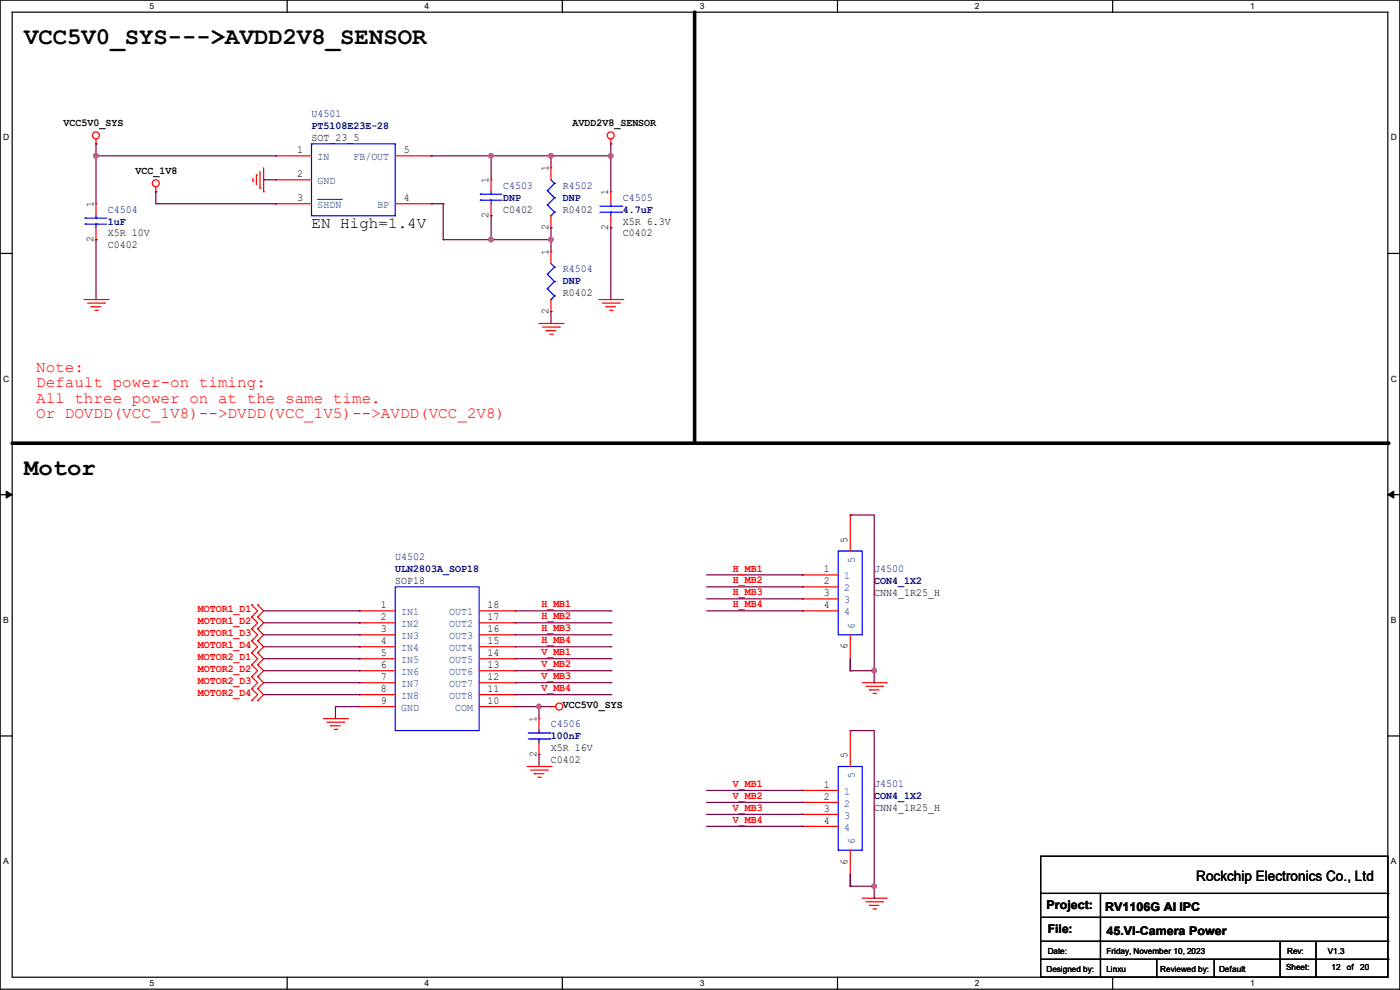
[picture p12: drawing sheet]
<svg xmlns="http://www.w3.org/2000/svg" width="297mm" height="210mm" viewBox="0 0 297 210" stroke-linecap="round" stroke-linejoin="round" font-family="sans-serif">
<path d="M0 0h297v209.8h-297zM2.6 2.6h291.8v204.7h-291.8z" fill="none" stroke="#000" stroke-width=".25"/>
<g fill="#fff">
<path d="M31.7 .3h1v2h-1z"/>
<path d="M31.7 207.6h1v1.9h-1z"/>
</g>
<path d="M60.9 0v2.6M60.9 207.3v2.5" fill="none" stroke="#000" stroke-width=".25"/>
<g fill="#fff">
<path d="M90.1 .3h1v2h-1z"/>
<path d="M90.1 207.6h1v1.9h-1z"/>
</g>
<path d="M119.3 0v2.6M119.3 207.3v2.5" fill="none" stroke="#000" stroke-width=".25"/>
<g fill="#fff">
<path d="M148.5 .3h.9v2h-.9z"/>
<path d="M148.5 207.6h.9v1.9h-.9z"/>
</g>
<path d="M177.7 0v2.6M177.7 207.3v2.5" fill="none" stroke="#000" stroke-width=".25"/>
<g fill="#fff">
<path d="M206.8 .3h1v2h-1z"/>
<path d="M206.8 207.6h1v1.9h-1z"/>
</g>
<path d="M236.1 0v2.6M236.1 207.3v2.5" fill="none" stroke="#000" stroke-width=".25"/>
<g fill="#fff">
<path d="M265.2 .3h1v2h-1z"/>
<path d="M265.2 207.6h1v1.9h-1z"/>
<path d="M.7 28.2h1.2v1.9h-1.2z"/>
<path d="M295.1 28.2h1.2v1.9h-1.2z"/>
<path d="M.7 79.3h1.2v2h-1.2z"/>
<path d="M295.1 79.3h1.2v2h-1.2z"/>
</g>
<path d="M0 53.8h2.6M294.4 53.8h2.6" fill="none" stroke="#000" stroke-width=".25"/>
<g fill="#fff">
<path d="M.7 130.5h1.2v2h-1.2z"/>
<path d="M295.1 130.5h1.1v2h-1.1z"/>
</g>
<path d="M0 104.9h2.6M294.4 104.9h2.6" fill="none" stroke="#000" stroke-width=".25"/>
<path d="M1.3 104.2l1.3 .7-1.3 .8zM294.4 104.9l1.3-.7v1.5z" fill="#000" stroke="#000" stroke-width=".21"/>
<g fill="#fff">
<path d="M.7 181.7h1.2v2h-1.2z"/>
<path d="M295.1 181.7h1.1v2h-1.1z"/>
</g>
<g fill="none" stroke="#000" stroke-width=".25">
<path d="M0 156.1h2.6M294.4 156.1h2.6M220.8 181.7h73.6v25.6h-73.6zM220.8 189.5h73.6M220.8 194.6h73.6M220.8 199.7h73.6M233.5 189.5v17.8M271.6 199.7v7.6M279.2 199.7v7.6M294.4 189.5h.1M294.4 194.6h.1M294.4 199.7h.1"/>
<path d="M220.8 203.5h73.6M233.5 207.3h.1M245.4 207.3h.1M245.4 203.5v3.8M257.6 207.3h.1M257.6 203.5v3.8M271.6 207.3h.1M279.2 207.3h.1M294.4 203.5h.1"/>
</g>
<path d="M147.4 2.6v91.4M2.6 94h291.8" fill="none" stroke="#000" stroke-width=".76"/>
<g fill="#000">
<circle cx="147.4" cy="94" r=".38"/>
<circle cx="294.4" cy="94" r=".38"/>
</g>
<g fill="none" stroke="#f00" stroke-width=".25">
<path d="M20.4 30.5h.1M20.4 29.5v1M33.1 39.7v1M53.6 38.4h.1M53.6 37.9v.5M54.4 37.1h.1M54.4 37.1v2.1M55.2 39.9h.1M55.2 36.4v3.5M55.9 35.6v5.1M58.5 33.1h.1M58.5 38.1h.1"/>
<path d="M58.5 33.1h7.6M58.5 38.1h7.6M83.9 33.1h7.6M91.5 33.1h.1M104.2 38.1h.1M104.2 38.1v2.6M116.9 35.6h.1M116.9 35.6v2.5M129.6 30.5h.1M129.6 29.5v1M20.4 43.2h.1M20.4 50.8h.1"/>
<path d="M20.4 43.2v2.6M20.4 48.3v2.5M33.1 40.7h.1M55.9 40.7h.1M58.5 43.2h.1M58.5 43.2h7.6M83.9 43.2h7.6M91.5 43.2h.1M104.2 45.8h.1M104.2 43.2v2.6M116.9 53.4h.1M116.9 48.3h.1"/>
<path d="M116.9 45.8v2.5M116.9 53.4v2.5M129.6 40.7h.1M129.6 48.3h.1M129.6 40.7v2.5M129.6 45.8v2.5M17.8 63.5h5.1M18.6 64.3h3.5M19.3 65.1h.1M19.3 65.1h2.1M20.1 65.8h.5M20.6 65.8h.1"/>
<path d="M22.1 64.3h.1M22.9 63.5h.1M114.3 68.6h5.1M115.1 69.4h3.6M115.9 70.1h.1M115.9 70.1h2M116.6 70.9h.5M116.9 66.1h.1M116.9 63.5v2.6M117.1 70.9h.1M118.7 69.4h.1M119.4 68.6h.1"/>
<path d="M127 63.5h5.1M127.8 64.3h3.6M128.6 65.1h.1M128.6 65.1h2M129.3 65.8h.5M129.8 65.8h.1M131.4 64.3h.1M132.1 63.5h.1M180.4 109.3h.1M180.4 109.3v7.6M53.4 128.3h.1M53.4 130.9h.1"/>
<path d="M53.4 133.4h.1M53.4 135.9h.1M53.4 138.5h.1M53.4 128.3l1.3 1.3-1.3 1.3M53.4 130.9l1.3 1.2-1.3 1.3M53.4 133.4l1.3 1.3-1.3 1.2M53.4 135.9l1.3 1.3-1.3 1.3M53.4 138.5l1.3 1.2-1.3 1.3M54.7 130.9h.1M54.7 128.3h.1M54.7 133.4h.1M54.7 135.9h.1"/>
<path d="M54.7 138.5h.1M54.7 128.3l1.2 1.3-1.2 1.3M54.7 130.9l1.2 1.2-1.2 1.3M54.7 133.4l1.2 1.3-1.2 1.2M54.7 135.9l1.2 1.3-1.2 1.3M54.7 138.5l1.2 1.2-1.2 1.3M76.2 129.6h.1M76.2 132.1h.1M76.2 134.7h.1M76.2 137.2h.1M76.2 139.7h.1M76.2 129.6h7.7"/>
<path d="M76.2 132.1h7.7M76.2 134.7h7.7M76.2 137.2h7.7M76.2 139.7h7.7M101.6 129.6h7.7M101.6 132.1h7.7M101.6 134.7h7.7M101.6 137.2h7.7M101.6 139.7h7.7M109.3 129.6h.1M109.3 132.1h.1M109.3 134.7h.1"/>
<path d="M109.3 137.2h.1M109.3 139.7h.1M170.2 122h.1M170.2 124.5h.1M170.2 127h.1M170.2 129.6h.1M170.2 122h7.6M170.2 124.5h7.6M170.2 127h7.6M170.2 129.6h7.6M180.4 134.7v7.6M53.4 141h.1"/>
<path d="M53.4 143.6h.1M53.4 146.1h.1M53.4 148.6h.1M53.4 141l1.3 1.3-1.3 1.3M53.4 143.6l1.3 1.2-1.3 1.3M53.4 146.1l1.3 1.3-1.3 1.2M54.7 141h.1M54.7 143.6h.1M54.7 146.1h.1M54.7 148.6h.1M54.7 141l1.2 1.3-1.2 1.3M54.7 143.6l1.2 1.2-1.2 1.3"/>
<path d="M54.7 146.1l1.2 1.3-1.2 1.2M68.6 152.4h5.1M69.4 153.2h3.5M70.1 154h.1M70.1 154h2.1M70.9 154.7h.5M71.4 154.7h.1M72.9 153.2h.1M73.7 152.4h.1M76.2 142.3h.1M76.2 144.8h.1M76.2 147.4h.1"/>
<path d="M76.2 149.9h.1M76.2 149.9h7.7M76.2 144.8h7.7M76.2 142.3h7.7M76.2 147.4h7.7M101.6 149.9h7.7M101.6 144.8h7.7M101.6 142.3h7.7M101.6 147.4h7.7M109.3 149.9h.1M109.3 142.3h.1M109.3 144.8h.1"/>
<path d="M109.3 147.4h.1M114.3 152.4h.1M114.3 152.4v2.6M114.3 157.5v2.6M116.9 149.9h.1M116.9 149.9h1M180.4 155h.1M180.4 142.3h.1M180.4 155v7.6M182.9 144.8h5.1M183.7 145.6h3.5M184.4 146.3h.1"/>
<path d="M184.4 146.3h2.1M185.2 147.1h.5M185.7 147.1h.1M187.2 145.6h.1M188 144.8h.1M111.8 162.6h5.1M112.6 163.4h3.5M113.3 164.1h.1M113.3 164.1h2.1M114.1 164.9h.5M114.3 160.1h.1M114.6 164.9h.1"/>
<path d="M116.1 163.4h.1M116.9 162.6h.1M170.2 167.7h.1M170.2 170.2h.1M170.2 172.8h.1M170.2 175.3h.1M170.2 167.7h7.6M170.2 170.2h7.6M170.2 172.8h7.6M170.2 175.3h7.6M180.4 188h.1M180.4 180.4v7.6"/>
<path d="M182.9 190.5h5.1M183.7 191.3h3.5M184.4 192.1h.1M184.4 192.1h2.1M185.2 192.8h.5M185.7 192.8h.1M187.2 191.3h.1M188 190.5h.1"/>
<circle cx="20.3" cy="28.7" r=".74"/>
<circle cx="33" cy="38.9" r=".74"/>
<circle cx="129.6" cy="28.7" r=".74"/>
<circle cx="118.6" cy="149.9" r=".74"/>
</g>
<g fill="none" stroke="#00f" stroke-width=".25">
<path d="M66.1 30.5h17.8v15.3h-17.8zM116.9 38.1l.7 .8M117.6 38.9h.1M117.6 38.9l-1.5 1.5M18.1 47.5h.1M18.1 46.3h.1M18.1 47.5h4.5M18.1 46.3h4.5M20.4 46.3h.1M20.4 47.5h.1M20.4 45.8v.5M20.4 47.5v.8"/>
<path d="M101.9 42.5h.1M101.9 41.2h.1M101.9 42.5h4.6M101.9 41.2h4.6M104.2 41.2h.1M104.2 42.5h.1M104.2 40.7v.5M104.2 42.5v.7M116.1 58.2h.1M116.1 40.4h.1M116.1 43.5h.1M116.1 58.2l1.5 1.5"/>
<path d="M116.1 40.4l1.5 1.6M116.1 43.5l1.5 1.5M116.9 45.8h.1M116.9 55.9l.7 .8M117.6 56.7h.1M117.6 59.7h.1M117.6 42h.1M117.6 45h.1M117.6 56.7l-1.5 1.5M117.6 59.7l-1.5 1.6M117.6 42l-1.5 1.5M117.6 45l-.7 .8"/>
<path d="M127.3 45h4.6M127.3 43.7h4.6M129.6 43.7h.1M129.6 45h.1M129.6 43.2v.5M129.6 45v.8M131.9 45h.1M131.9 43.7h.1M116.1 61.3h.1M116.1 61.3l1.5 1.5M116.9 63.5h.1M117.6 62.8h.1"/>
<path d="M117.6 62.8l-.7 .7M177.8 116.9h5.1v17.8h-5.1zM83.9 124.5h17.7v30.5h-17.7zM112.1 156.8h4.5M112.1 155.5h4.5M114.3 155.5h.1M114.3 156.8h.1M114.3 155v.5M114.3 156.8v.7M116.6 156.8h.1M116.6 155.5h.1M177.8 162.6h5.1v17.8h-5.1z"/>
</g>
<path d="M67.4 42.3h5M72.4 42.3h.1" fill="none" stroke="#004080" stroke-width=".21"/>
<g fill="none" stroke="#800040" stroke-width=".25">
<path d="M20.4 30.5h.1M20.4 33.1h.1M20.4 30.5v12.7M20.4 33.1h38.1M55.9 38.1h.1M55.9 38.1h2.6M58.5 33.1h.1M91.5 33.1h.1M91.5 33.1h38.1M104.2 33.1h.1M104.2 33.1v5M116.9 33.1h.1"/>
<path d="M116.9 33.1v2.5M129.6 30.5h.1M129.6 33.1h.1M129.6 30.5v10.2M20.4 50.8h.1M20.4 50.8v12.7M33.1 40.7h.1M33.1 40.7v2.5h25.4M58.5 43.2h.1M91.5 43.2h.1M91.5 43.2h2.5M94 43.2h.1"/>
<path d="M94 50.8h.1M94 43.2v7.6M94 50.8h22.9M104.2 45.8h.1M104.2 50.8h.1M104.2 45.8v5M116.9 48.3h.1M116.9 50.8h.1M116.9 48.3v5.1M129.6 48.3h.1M129.6 48.3v15.2M116.9 66.1h.1"/>
<path d="M116.9 66.1v2.5M180.4 109.3h.1M180.4 109.3h5.1v35.5M55.9 129.6h20.3M55.9 132.1h20.3M55.9 134.7h20.3M55.9 137.2h20.3M55.9 139.7h20.3M76.2 129.6h.1M76.2 132.1h.1M76.2 134.7h.1M76.2 137.2h.1"/>
<path d="M76.2 139.7h.1M109.3 129.6h20.3M109.3 132.1h20.3M109.3 134.7h20.3M109.3 137.2h20.3M109.3 139.7h20.3M129.6 129.6h.1M129.6 132.1h.1M129.6 134.7h.1M129.6 137.2h.1M129.6 139.7h.1M149.9 122h20.3"/>
<path d="M149.9 124.5h20.3M149.9 127h20.3M149.9 129.6h20.3M170.2 122h.1M170.2 124.5h.1M170.2 127h.1M170.2 129.6h.1M180.4 139.7v2.6M55.9 142.3h20.3M55.9 144.8h20.3M55.9 147.4h20.3M71.2 149.9h.1"/>
<path d="M71.2 152.4h.1M71.2 149.9h5M71.2 149.9v2.5M76.2 142.3h.1M76.2 144.8h.1M76.2 147.4h.1M109.3 142.3h20.3M109.3 144.8h20.3M109.3 147.4h20.3M109.3 149.9h7.6M114.3 149.9h.1M114.3 149.9v2.5"/>
<path d="M129.6 142.3h.1M129.6 144.8h.1M129.6 147.4h.1M180.4 142.3h.1M180.4 155h.1M180.4 155h5.1v35.5M180.4 142.3h5.1M185.5 142.3h.1M185.5 144.8h.1M114.3 160.1h.1M114.3 160.1v2.5M149.9 167.7h20.3"/>
<path d="M149.9 170.2h20.3M149.9 172.8h20.3M149.9 175.3h20.3M170.2 167.7h.1M170.2 170.2h.1M170.2 172.8h.1M170.2 175.3h.1M180.4 188h.1M180.4 185.5v2.5M180.4 188h5.1M185.5 188h.1M185.5 190.5h.1"/>
</g>
<g fill="#f0f" stroke="#f0f" stroke-width=".25">
<circle cx="185.4" cy="142.3" r=".49"/>
<circle cx="114.3" cy="149.9" r=".49"/>
<circle cx="185.4" cy="188" r=".49"/>
<circle cx="129.6" cy="33" r=".49"/>
<circle cx="20.3" cy="33" r=".49"/>
<circle cx="116.9" cy="33" r=".49"/>
<circle cx="104.2" cy="33" r=".49"/>
<circle cx="116.9" cy="50.8" r=".49"/>
<circle cx="104.2" cy="50.8" r=".49"/>
</g>
<g font-size="5.1">
<text x="5.1" y="9.4">VCC5V0_SYS---&gt;AVDD2V8_SENSOR</text>
<text x="5.1" y="100.8">Motor</text>
</g>
<text font-size="3.3" x="66.1" y="48.4">EN High=1.4V</text>
<g font-size="3.3" fill="#f00">
<text x="7.7" y="78.9">Note:</text>
<text x="7.7" y="82.2">Default power-on timing:</text>
<text x="7.7" y="85.5">All three power on at the same time.</text>
<text x="7.7" y="88.8">Or DOVDD(VCC_1V8)--&gt;DVDD(VCC_1V5)--&gt;AVDD(VCC_2V8)</text>
</g>
<text font-size="3" x="253.8" y="186.9">Rockchip Electronics Co., Ltd</text>
<g font-size="2.5">
<text x="222" y="192.9">Project:</text>
<text x="222.3" y="198">File:</text>
<text x="234.5" y="193.2">RV1106G AI IPC</text>
<text x="234.7" y="198.2">45.VI-Camera Power</text>
</g>
<g font-size="2.3">
<text x="13.5" y="26.8">VCC5V0_SYS</text>
<text x="66.1" y="29.8">SOT_23_5</text>
<text x="121.5" y="26.8">AVDD2V8_SENSOR</text>
<text x="63" y="32.5">1</text>
<text x="85.6" y="32.5">5</text>
<text x="28.7" y="37">VCC_1V8</text>
<text x="63" y="37.6">2</text>
<text x="103.6" y="38.9" transform="rotate(-90 103.6 38.9)">1</text>
<text x="116.3" y="36.4" transform="rotate(-90 116.3 36.4)">1</text>
<text x="129" y="41.4" transform="rotate(-90 129 41.4)">1</text>
<text x="19.8" y="44" transform="rotate(-90 19.8 44)">1</text>
<text x="63" y="42.7">3</text>
<text x="85.6" y="42.7">4</text>
<text x="103.6" y="46.3" transform="rotate(-90 103.6 46.3)">2</text>
<text x="106.7" y="45.1">C0402</text>
<text x="119.4" y="45.1">R0402</text>
<text x="132.1" y="47.6">X5R 6.3V</text>
<text x="19.8" y="51.4" transform="rotate(-90 19.8 51.4)">2</text>
<text x="22.9" y="52.7">C0402</text>
<text x="22.9" y="50.2">X5R 10V</text>
<text x="116.3" y="48.8" transform="rotate(-90 116.3 48.8)">2</text>
<text x="129" y="48.8" transform="rotate(-90 129 48.8)">2</text>
<text x="132.1" y="50.2">C0402</text>
<text x="116.3" y="54.1" transform="rotate(-90 116.3 54.1)">1</text>
<text x="119.4" y="62.9">R0402</text>
<text x="116.3" y="66.6" transform="rotate(-90 116.3 66.6)">2</text>
<text x="179.8" y="115.1" transform="rotate(-90 179.8 115.1)">5</text>
<text x="83.9" y="123.8">SOP18</text>
<text x="174.8" y="121.4">1</text>
<text x="174.8" y="124">2</text>
<text x="80.8" y="129">1</text>
<text x="80.8" y="131.6">2</text>
<text x="103.4" y="129">18</text>
<text x="103.4" y="131.6">17</text>
<text x="174.8" y="126.5">3</text>
<text x="174.8" y="129">4</text>
<text x="185.5" y="126.4">CNN4_1R25_H</text>
<text x="80.8" y="134.1">3</text>
<text x="80.8" y="136.7">4</text>
<text x="103.4" y="134.1">16</text>
<text x="103.4" y="136.7">15</text>
<text x="179.8" y="137.7" transform="rotate(-90 179.8 137.7)">6</text>
<text x="80.8" y="139.2">5</text>
<text x="80.8" y="141.7">6</text>
<text x="103.4" y="139.2">14</text>
<text x="103.4" y="141.7">13</text>
<text x="80.8" y="144.3">7</text>
<text x="80.8" y="146.8">8</text>
<text x="80.8" y="149.4">9</text>
<text x="103.4" y="149.4">10</text>
<text x="103.4" y="144.3">12</text>
<text x="103.4" y="146.8">11</text>
<text x="113.8" y="153.2" transform="rotate(-90 113.8 153.2)">1</text>
<text x="119.4" y="150.2">VCC5V0_SYS</text>
<text x="113.8" y="160.6" transform="rotate(-90 113.8 160.6)">2</text>
<text x="116.9" y="161.9">C0402</text>
<text x="116.9" y="159.4">X5R 16V</text>
<text x="179.8" y="160.8" transform="rotate(-90 179.8 160.8)">5</text>
<text x="174.8" y="167.1">1</text>
<text x="174.8" y="169.7">2</text>
<text x="174.8" y="172.2">3</text>
<text x="185.5" y="172.1">CNN4_1R25_H</text>
<text x="174.8" y="174.8">4</text>
<text x="179.8" y="183.4" transform="rotate(-90 179.8 183.4)">6</text>
</g>
<g font-size="2.3" fill="#000080">
<text x="66.1" y="24.8">U4501</text>
<text x="66.1" y="27.3">PT5108E23E-28</text>
<text x="106.7" y="40">C4503</text>
<text x="119.4" y="40">R4502</text>
<text x="22.9" y="45.1">C4504</text>
<text x="22.9" y="47.6">1uF</text>
<text x="106.7" y="42.5">DNP</text>
<text x="119.4" y="42.5">DNP</text>
<text x="132.1" y="42.5">C4505</text>
<text x="132.1" y="45.1">4.7uF</text>
<text x="119.4" y="57.8">R4504</text>
<text x="119.4" y="60.3">DNP</text>
<text x="83.9" y="118.7">U4502</text>
<text x="83.9" y="121.3">ULN2803A_SOP18</text>
<text x="185.5" y="121.3">J4500</text>
<text x="185.5" y="123.8">CON4_1X2</text>
<text x="116.9" y="154.3">C4506</text>
<text x="116.9" y="156.8">100nF</text>
<text x="185.5" y="167">J4501</text>
<text x="185.5" y="169.5">CON4_1X2</text>
</g>
<g font-size="2.3" fill="#004080">
<text x="67.4" y="34">IN</text>
<text x="75" y="34">FB/OUT</text>
<text x="67.4" y="39.1">GND</text>
<text x="67.4" y="44.2">SHDN</text>
<text x="80.1" y="44.2">BP</text>
<text x="181.4" y="119.4" transform="rotate(-90 181.4 119.4)">5</text>
<text x="179.1" y="122.9">1</text>
<text x="179.1" y="125.4">2</text>
<text x="85.1" y="130.5">IN1</text>
<text x="95.3" y="130.5">OUT1</text>
<text x="179.1" y="128">3</text>
<text x="179.1" y="130.5">4</text>
<text x="85.1" y="133.1">IN2</text>
<text x="85.1" y="135.6">IN3</text>
<text x="95.3" y="133.1">OUT2</text>
<text x="95.3" y="135.6">OUT3</text>
<text x="181.4" y="133.4" transform="rotate(-90 181.4 133.4)">6</text>
<text x="85.1" y="138.1">IN4</text>
<text x="85.1" y="140.7">IN5</text>
<text x="85.1" y="143.2">IN6</text>
<text x="95.3" y="138.1">OUT4</text>
<text x="95.3" y="140.7">OUT5</text>
<text x="95.3" y="143.2">OUT6</text>
<text x="85.1" y="145.8">IN7</text>
<text x="85.1" y="148.3">IN8</text>
<text x="95.3" y="145.8">OUT7</text>
<text x="95.3" y="148.3">OUT8</text>
<text x="85.1" y="150.8">GND</text>
<text x="96.6" y="150.8">COM</text>
<text x="181.4" y="165.1" transform="rotate(-90 181.4 165.1)">5</text>
<text x="179.1" y="168.6">1</text>
<text x="179.1" y="171.2">2</text>
<text x="179.1" y="173.7">3</text>
<text x="179.1" y="176.2">4</text>
<text x="181.4" y="179.1" transform="rotate(-90 181.4 179.1)">6</text>
</g>
<g font-size="2.3" fill="#f00">
<text x="155.5" y="121.2">H_MB1</text>
<text x="155.5" y="123.8">H_MB2</text>
<text x="42" y="129.9">MOTOR1_D1</text>
<text x="114.9" y="128.9">H_MB1</text>
<text x="114.9" y="131.4">H_MB2</text>
<text x="155.5" y="126.3">H_MB3</text>
<text x="155.5" y="128.9">H_MB4</text>
<text x="42" y="132.5">MOTOR1_D2</text>
<text x="42" y="135">MOTOR1_D3</text>
<text x="42" y="137.5">MOTOR1_D4</text>
<text x="114.9" y="133.9">H_MB3</text>
<text x="114.9" y="136.5">H_MB4</text>
<text x="42" y="140.1">MOTOR2_D1</text>
<text x="42" y="142.6">MOTOR2_D2</text>
<text x="114.9" y="139">V_MB1</text>
<text x="114.9" y="141.6">V_MB2</text>
<text x="42" y="145.2">MOTOR2_D3</text>
<text x="42" y="147.7">MOTOR2_D4</text>
<text x="114.9" y="144.1">V_MB3</text>
<text x="114.9" y="146.6">V_MB4</text>
<text x="155.5" y="167">V_MB1</text>
<text x="155.5" y="169.5">V_MB2</text>
<text x="155.5" y="172">V_MB3</text>
<text x="155.5" y="174.6">V_MB4</text>
</g>
<g font-size="1.8">
<text x="31.7" y="1.9">5</text>
<text x="90.1" y="1.9">4</text>
<text x="148.5" y="1.9">3</text>
<text x="206.8" y="1.9">2</text>
<text x="265.2" y="1.9">1</text>
<text x=".7" y="29.8">D</text>
<text x="295.1" y="29.8">D</text>
<text x=".7" y="80.9">C</text>
<text x="295.1" y="80.9">C</text>
<text x=".7" y="132.1">B</text>
<text x="295.1" y="132.1">B</text>
<text x=".7" y="183.3">A</text>
<text x="295.1" y="183.3">A</text>
<text x="222.3" y="202.3">Date:</text>
<text x="234.7" y="202.3">Friday, November 10, 2023</text>
<text x="273.1" y="202.3">Rev:</text>
<text x="281.7" y="202.3">V1.3</text>
<text x="31.7" y="209.2">5</text>
<text x="90.1" y="209.2">4</text>
<text x="148.5" y="209.2">3</text>
<text x="206.8" y="209.2">2</text>
<text x="222" y="206.1">Designed by:</text>
<text x="234.7" y="206.1">Linxu</text>
<text x="246.2" y="206.1">Reviewed by:</text>
<text x="258.6" y="206.1">Default</text>
<text x="265.2" y="209.2">1</text>
<text x="272.8" y="205.9">Sheet:</text>
<text x="282.5" y="205.9">12</text>
<text x="285.7" y="205.9">of</text>
<text x="288.6" y="205.9">20</text>
</g>
</svg>
